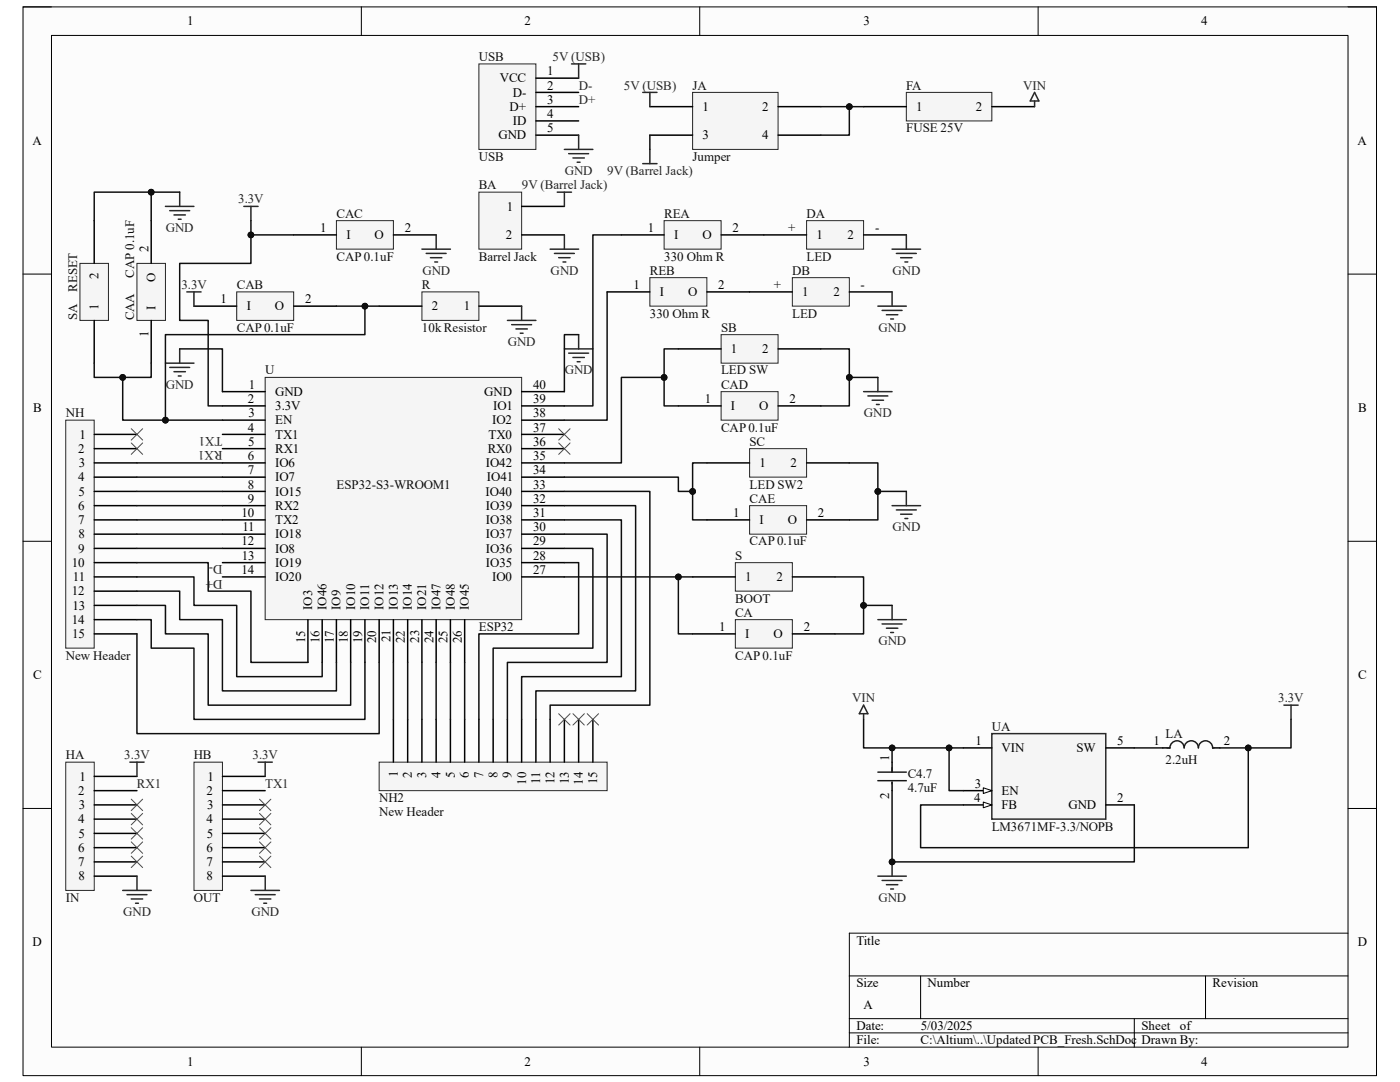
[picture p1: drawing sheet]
<svg xmlns="http://www.w3.org/2000/svg" width="279mm" height="216mm" viewBox="0 0 279 216" stroke-linecap="round" stroke-linejoin="round" font-family="sans-serif">
<path d="M4.6 1.4h270.1v213.2h-270.1z" fill-rule="evenodd" fill="#fcfcfc"/>
<path d="M4.6 1.4h270.1v213.2h-270.1z" fill="none" stroke="#000" stroke-width=".2"/>
<path d="M10.3 7.1h258.7v201.8h-258.7z" fill-rule="evenodd" fill="#fcfcfc"/>
<g fill="none" stroke="#000" stroke-width=".2">
<path d="M4.6 1.4h5.7M10.3 7.1h258.7v201.8h-258.7zM72.1 1.4v5.7M139.6 1.4v5.7M207.2 1.4v5.7M269 1.4h5.7v5.7M4.6 54.7h5.7M269 54.7h5.7M4.6 108h5.7M269 108h5.7M4.6 161.3h5.7M269 161.3h5.7"/>
<path d="M169.5 194.7h99.5M183.7 194.7v8.6M240.6 194.7v8.6M269 186.2h-99.5v22.7M72.1 208.9v5.7M139.6 208.9v5.7M169.5 203.3h99.5M169.5 206.1h99.5M207.2 208.9v5.7M226.4 203.3v5.6M274.7 208.9v5.7"/>
</g>
<path d="M52.9 75.3h51.2v48.3h-51.2z" fill-rule="evenodd" fill="#f5f5f5"/>
<path d="M52.9 75.3h51.2v48.3h-51.2z" fill="none" stroke="#262626" stroke-width=".2"/>
<g fill="none" stroke="#000" stroke-width=".3">
<path d="M44.4 78.1h8.5M104.1 78.1h8.5M44.4 81h8.5M44.4 83.8h8.5M44.4 86.7h8.5M44.4 89.5h8.5M44.4 92.4h8.5M44.4 95.2h8.5M44.4 98.1h8.5M104.1 81h8.5M104.1 83.8h8.5M104.1 86.7h8.5"/>
<path d="M104.1 89.5h8.5M104.1 92.4h8.5M104.1 95.2h8.5M104.1 98.1h8.5M44.4 100.9h8.5M44.4 103.7h8.5M44.4 106.6h8.5M44.4 109.4h8.5M44.4 112.3h8.5M44.4 115.1h8.5M104.1 100.9h8.5M104.1 103.7h8.5"/>
<path d="M104.1 106.6h8.5M104.1 109.4h8.5M104.1 112.3h8.5M104.1 115.1h8.5M61.5 123.6v8.6M64.3 123.6v8.6M67.1 123.6v8.6M70 123.6v8.6M72.8 123.6v8.6M75.7 123.6v8.6M78.5 123.6v8.6M81.4 123.6v8.6"/>
<path d="M84.2 123.6v8.6M87 123.6v8.6M89.9 123.6v8.6M92.7 123.6v8.6"/>
</g>
<path d="M13.1 83.8h5.7v45.5h-5.7z" fill-rule="evenodd" fill="#f5f5f5"/>
<path d="M13.1 83.8h5.7v45.5h-5.7z" fill="none" stroke="#262626" stroke-width=".2"/>
<g fill="none" stroke="#000" stroke-width=".3">
<path d="M18.8 86.7h8.5M18.8 89.5h8.5M18.8 92.4h8.5M18.8 95.2h8.5M18.8 98.1h8.5M18.8 100.9h8.5M18.8 103.7h8.5M18.8 106.6h8.5M18.8 109.4h8.5M18.8 112.3h8.5M18.8 115.1h8.5M18.8 118h8.5"/>
<path d="M18.8 120.8h8.5M18.8 123.6h8.5M18.8 126.5h8.5"/>
</g>
<path d="M75.7 152.1h45.5v5.7h-45.5z" fill-rule="evenodd" fill="#f5f5f5"/>
<path d="M75.7 152.1h45.5v5.7h-45.5z" fill="none" stroke="#262626" stroke-width=".2"/>
<g fill="none" stroke="#000" stroke-width=".3">
<path d="M78.5 143.5v8.6M81.4 143.5v8.6M84.2 143.5v8.6M87 143.5v8.6M89.9 143.5v8.6M92.7 143.5v8.6M95.6 143.5v8.6M98.4 143.5v8.6M101.3 143.5v8.6M104.1 143.5v8.6M106.9 143.5v8.6M109.8 143.5v8.6"/>
<path d="M112.6 143.5v8.6M115.5 143.5v8.6M118.3 143.5v8.6"/>
</g>
<path d="M95.6 12.8h11.3v17h-11.3z" fill-rule="evenodd" fill="#f5f5f5"/>
<path d="M95.6 12.8h11.3v17h-11.3z" fill="none" stroke="#262626" stroke-width=".2"/>
<path d="M106.9 15.6h8.6M106.9 18.4h8.6M106.9 21.3h8.6M106.9 24.1h8.6M106.9 27h8.6" fill="none" stroke="#000" stroke-width=".3"/>
<path d="M132.5 44h11.4v5.7h-11.4z" fill-rule="evenodd" fill="#f5f5f5"/>
<path d="M132.5 44h11.4v5.7h-11.4z" fill="none" stroke="#262626" stroke-width=".2"/>
<path d="M124 46.9h8.5M143.9 46.9h8.5" fill="none" stroke="#000" stroke-width=".3"/>
<path d="M161 44h11.3v5.7h-11.3z" fill-rule="evenodd" fill="#f5f5f5"/>
<path d="M161 44h11.3v5.7h-11.3z" fill="none" stroke="#262626" stroke-width=".2"/>
<path d="M152.4 46.9h8.6M172.3 46.9h8.6" fill="none" stroke="#000" stroke-width=".3"/>
<path d="M129.7 55.4h11.4v5.7h-11.4z" fill-rule="evenodd" fill="#f5f5f5"/>
<path d="M129.7 55.4h11.4v5.7h-11.4z" fill="none" stroke="#262626" stroke-width=".2"/>
<path d="M121.2 58.2h8.5M141.1 58.2h8.5" fill="none" stroke="#000" stroke-width=".3"/>
<path d="M158.1 55.4h11.4v5.7h-11.4z" fill-rule="evenodd" fill="#f5f5f5"/>
<path d="M158.1 55.4h11.4v5.7h-11.4z" fill="none" stroke="#262626" stroke-width=".2"/>
<path d="M149.6 58.2h8.5M169.5 58.3h8.5" fill="none" stroke="#000" stroke-width=".3"/>
<path d="M178 49.7h5.7M178 58.3v2.8M178.9 50.6h4M179.7 51.4h2.3M180.6 52.3h.6M180.9 46.9v2.8M175.2 61.1h5.7M176 61.9h4M176.9 62.8h2.3M177.7 63.6h.6" fill="none" stroke="#262626" stroke-width=".3"/>
<path d="M146.8 112.3h11.3v5.7h-11.3z" fill-rule="evenodd" fill="#f5f5f5"/>
<path d="M146.8 112.3h11.3v5.7h-11.3z" fill="none" stroke="#262626" stroke-width=".2"/>
<path d="M138.2 115.1h8.6M158.1 115.1h8.6" fill="none" stroke="#000" stroke-width=".3"/>
<path d="M146.8 123.6h11.3v5.7h-11.3z" fill-rule="evenodd" fill="#f5f5f5"/>
<path d="M146.8 123.6h11.3v5.7h-11.3z" fill="none" stroke="#262626" stroke-width=".2"/>
<path d="M138.2 126.5h8.6M158.1 126.5h8.6" fill="none" stroke="#000" stroke-width=".3"/>
<path d="M175.2 123.6h5.7M176 124.5h4M176.9 125.3h2.3M177.7 126.2h.6M178 120.8v2.8" fill="none" stroke="#262626" stroke-width=".3"/>
<path d="M16 52.6h5.6v11.3h-5.6z" fill-rule="evenodd" fill="#f5f5f5"/>
<path d="M16 52.6h5.6v11.3h-5.6z" fill="none" stroke="#262626" stroke-width=".2"/>
<path d="M18.8 44v8.6M18.8 63.9v8.6" fill="none" stroke="#000" stroke-width=".3"/>
<path d="M27.3 52.6h5.7v11.3h-5.7z" fill-rule="evenodd" fill="#f5f5f5"/>
<path d="M27.3 52.6h5.7v11.3h-5.7z" fill="none" stroke="#262626" stroke-width=".2"/>
<path d="M30.2 44v8.6M30.2 63.9v8.6" fill="none" stroke="#000" stroke-width=".3"/>
<path d="M35.9 38.3v2.9M33 41.2h5.7M33.9 42h4M34.7 42.9h2.3M35.6 43.7h.5" fill="none" stroke="#262626" stroke-width=".3"/>
<path d="M84.2 58.2h11.4v5.7h-11.4z" fill-rule="evenodd" fill="#f5f5f5"/>
<path d="M84.2 58.2h11.4v5.7h-11.4z" fill="none" stroke="#262626" stroke-width=".2"/>
<path d="M75.7 61.1h8.5M95.6 61.1h8.5" fill="none" stroke="#000" stroke-width=".3"/>
<path d="M47.2 58.2h11.4v5.7h-11.4z" fill-rule="evenodd" fill="#f5f5f5"/>
<path d="M47.2 58.2h11.4v5.7h-11.4z" fill="none" stroke="#262626" stroke-width=".2"/>
<path d="M38.7 61.1h8.5M58.6 61.1h8.5" fill="none" stroke="#000" stroke-width=".3"/>
<g fill="none" stroke="#262626" stroke-width=".3">
<path d="M37.3 58.2h2.8M38.7 58.2v2.9M33 72.5h5.7M33.9 73.3h4M34.7 74.2h2.3M35.6 75h.5M35.9 69.6v2.9M101.3 63.9h5.6M102.1 64.8h4M103 65.6h2.2M103.8 66.5h.6M104.1 61.1v2.8"/>
<path d="M112.6 69.6h5.7M113.5 70.5h4M114.3 71.3h2.3M115.2 72.2h.6M115.5 66.8v2.8"/>
</g>
<path d="M67.1 44h11.4v5.7h-11.4z" fill-rule="evenodd" fill="#f5f5f5"/>
<path d="M67.1 44h11.4v5.7h-11.4z" fill="none" stroke="#262626" stroke-width=".2"/>
<path d="M58.6 46.9h8.5M78.5 46.9h8.5" fill="none" stroke="#000" stroke-width=".3"/>
<path d="M48.7 41.2h2.8M50.1 41.2v2.8M84.2 49.7h5.7M85.1 50.6h3.9M85.9 51.4h2.3M86.8 52.3h.5M87 46.9v2.8" fill="none" stroke="#262626" stroke-width=".3"/>
<path d="M143.9 66.8h11.4v5.7h-11.4z" fill-rule="evenodd" fill="#f5f5f5"/>
<path d="M143.9 66.8h11.4v5.7h-11.4z" fill="none" stroke="#262626" stroke-width=".2"/>
<path d="M135.4 69.6h8.5M155.3 69.6h8.5" fill="none" stroke="#000" stroke-width=".3"/>
<path d="M143.9 78.1h11.4v5.7h-11.4z" fill-rule="evenodd" fill="#f5f5f5"/>
<path d="M143.9 78.1h11.4v5.7h-11.4z" fill="none" stroke="#262626" stroke-width=".2"/>
<path d="M135.4 81h8.5M155.3 81h8.5" fill="none" stroke="#000" stroke-width=".3"/>
<path d="M172.3 78.1h5.7M173.2 79h4M174.1 79.9h2.2M175.2 75.3v2.8M174.9 80.7h.6" fill="none" stroke="#262626" stroke-width=".3"/>
<path d="M149.6 89.5h11.4v5.7h-11.4z" fill-rule="evenodd" fill="#f5f5f5"/>
<path d="M149.6 89.5h11.4v5.7h-11.4z" fill="none" stroke="#262626" stroke-width=".2"/>
<path d="M141.1 92.4h8.5M161 92.4h8.5" fill="none" stroke="#000" stroke-width=".3"/>
<path d="M149.6 100.9h11.4v5.7h-11.4z" fill-rule="evenodd" fill="#f5f5f5"/>
<path d="M149.6 100.9h11.4v5.7h-11.4z" fill="none" stroke="#262626" stroke-width=".2"/>
<path d="M141.1 103.7h8.5M161 103.7h8.5" fill="none" stroke="#000" stroke-width=".3"/>
<path d="M180.9 98.1v2.8M178 100.9h5.7M178.9 101.7h4M179.7 102.6h2.3M180.6 103.5h.6" fill="none" stroke="#262626" stroke-width=".3"/>
<path d="M111.5 85.5l2.3 2.3M111.5 88.4l2.3 2.3M113.8 85.5l-2.3 2.3M113.8 88.4l-2.3 2.3M111.5 142.4l2.3 2.3M113.8 142.4l-2.3 2.3M114.3 142.4l2.3 2.3M116.6 142.4l-2.3 2.3M117.2 142.4l2.3 2.3M119.5 142.4l-2.3 2.3" fill="none" stroke="#4c4c4c" stroke-width=".2"/>
<path d="M197.9 146.4h22.8v17h-22.8z" fill-rule="evenodd" fill="#f5f5f5"/>
<path d="M197.9 146.4h22.8v17h-22.8z" fill="none" stroke="#262626" stroke-width=".3"/>
<path d="M192.3 149.2h5.6M192.3 157.8h5.6" fill="none" stroke="#000" stroke-width=".3"/>
<path d="M196.2 157.2l1.7 .6-1.7 .5z" fill="#fbfbfb"/>
<path d="M196.2 157.2l1.7 .6-1.7 .5z" fill="none" stroke="#000" stroke-width=".2"/>
<path d="M192.3 160.6h5.6" fill="none" stroke="#000" stroke-width=".3"/>
<path d="M196.2 160l1.7 .6-1.7 .6z" fill="#fbfbfb"/>
<path d="M196.2 160l1.7 .6-1.7 .6z" fill="none" stroke="#000" stroke-width=".2"/>
<path d="M220.7 149.2h5.7M232.1 149.2h1.4M242 149.2h1.4M220.7 160.6h5.7" fill="none" stroke="#000" stroke-width=".3"/>
<path d="M232.9 149.2h.6a1.42 1.42 0 0 1 1.4-1.4 1.42 1.42 0 0 1 1.4 1.4 1.42 1.42 0 0 1 1.4-1.4 1.42 1.42 0 0 1 1.5 1.4 1.42 1.42 0 0 1 1.4-1.4 1.42 1.42 0 0 1 1.4 1.4h.3" fill="none" stroke="#1c1c1c" stroke-width=".3"/>
<path d="M175.2 174.8h5.7M176 175.7h4M176.9 176.5h2.3M177.7 177.4h.6M178 172v2.8" fill="none" stroke="#262626" stroke-width=".3"/>
<circle cx="178" cy="172" r=".57" fill="#0e0e0e"/>
<circle cx="178" cy="172" r=".57" fill="none" stroke="#0e0e0e" stroke-width=".2"/>
<path d="M256.2 140.7h2.9M257.7 140.7v2.9" fill="none" stroke="#262626" stroke-width=".3"/>
<path d="M178 152.1v2M178 156.1v1.7" fill="none" stroke="#000" stroke-width=".3"/>
<path d="M175.2 154.1h5.7M175.2 155.8h5.7M178 153.2v.9M178 156.1v.2" fill="none" stroke="#1c1c1c" stroke-width=".3"/>
<path d="M180.9 18.4h17v5.7h-17z" fill-rule="evenodd" fill="#f5f5f5"/>
<path d="M180.9 18.4h17v5.7h-17z" fill="none" stroke="#262626" stroke-width=".2"/>
<path d="M172.3 21.3h8.6M197.9 21.3h8.6" fill="none" stroke="#000" stroke-width=".3"/>
<path d="M138.2 18.4h17.1v11.4h-17.1z" fill-rule="evenodd" fill="#f5f5f5"/>
<path d="M138.2 18.4h17.1v11.4h-17.1z" fill="none" stroke="#262626" stroke-width=".2"/>
<path d="M129.7 21.3h8.5M129.7 27h8.5M155.3 21.3h8.5M155.3 27h8.5" fill="none" stroke="#000" stroke-width=".3"/>
<path d="M128.3 18.4h2.8M129.7 18.4v2.9M206.5 18.4l.8 1.8h-1.7zM128.3 32.7h2.8M129.7 29.8v2.9M206.5 20.2v1.1" fill="none" stroke="#262626" stroke-width=".3"/>
<path d="M95.6 38.3h8.5v11.4h-8.5z" fill-rule="evenodd" fill="#f5f5f5"/>
<path d="M95.6 38.3h8.5v11.4h-8.5z" fill="none" stroke="#262626" stroke-width=".2"/>
<path d="M104.1 41.2h8.5M104.1 46.9h8.5" fill="none" stroke="#000" stroke-width=".3"/>
<g fill="none" stroke="#262626" stroke-width=".3">
<path d="M114.1 12.8h2.8M115.5 12.8v2.8M111.2 38.3h2.9M112.6 38.3v2.9M112.6 29.8h5.7M113.5 30.7h4M114.3 31.5h2.3M115.2 32.4h.6M115.5 27v2.8M109.8 49.7h5.7M110.6 50.6h4M111.5 51.4h2.3"/>
<path d="M112.4 52.3h.5M112.6 46.9v2.8M172.3 140.7l.9 1.7h-1.7zM172.3 142.4v1.1"/>
</g>
<g fill="none" stroke="#0e0e0e" stroke-width=".3">
<path d="M124 46.9h-5.7v34.1h-5.7M27.3 92.4h17.1M27.3 95.2h17.1M27.3 98.1h17.1M27.3 112.3h14.3v5.7h8.5v14.2h11.4M27.3 115.1h11.4v5.7h8.5v14.2h17.1v-2.8M27.3 118h8.6v5.6h8.5v14.3h22.7v-5.7M27.3 100.9h17.1M27.3 103.7h17.1M27.3 106.6h17.1M27.3 109.4h17.1M112.6 115.1h25.6"/>
<path d="M27.3 120.8h5.7v5.7h8.6v14.2h28.4v-8.5M27.3 123.6h2.9v5.7h8.5v14.2h34.1v-11.3M27.3 126.5v19.9h48.4v-14.2M78.5 132.2v11.3M81.4 132.2v11.3M84.2 132.2v11.3M87 132.2v11.3M89.9 132.2v11.3M92.7 132.2v11.3"/>
</g>
<circle cx="135.4" cy="115.1" r=".57" fill="#0e0e0e"/>
<circle cx="135.4" cy="115.1" r=".57" fill="none" stroke="#0e0e0e" stroke-width=".2"/>
<path d="M135.4 115.1v11.4h2.8" fill="none" stroke="#0e0e0e" stroke-width=".3"/>
<circle cx="135.4" cy="115.1" r=".57" fill="#0e0e0e"/>
<circle cx="135.4" cy="115.1" r=".57" fill="none" stroke="#0e0e0e" stroke-width=".2"/>
<path d="M166.7 115.1h5.6v11.4h-5.6" fill="none" stroke="#0e0e0e" stroke-width=".3"/>
<circle cx="172.3" cy="120.8" r=".57" fill="#0e0e0e"/>
<circle cx="172.3" cy="120.8" r=".57" fill="none" stroke="#0e0e0e" stroke-width=".2"/>
<path d="M172.3 120.8h5.7" fill="none" stroke="#0e0e0e" stroke-width=".3"/>
<circle cx="172.3" cy="120.8" r=".57" fill="#0e0e0e"/>
<circle cx="172.3" cy="120.8" r=".57" fill="none" stroke="#0e0e0e" stroke-width=".2"/>
<path d="M18.8 44v-5.7h11.4v5.7" fill="none" stroke="#0e0e0e" stroke-width=".3"/>
<circle cx="30.2" cy="38.3" r=".57" fill="#0e0e0e"/>
<circle cx="30.2" cy="38.3" r=".57" fill="none" stroke="#0e0e0e" stroke-width=".2"/>
<path d="M18.8 72.5v2.8h11.4v-2.8" fill="none" stroke="#0e0e0e" stroke-width=".3"/>
<circle cx="24.5" cy="75.3" r=".57" fill="#0e0e0e"/>
<circle cx="24.5" cy="75.3" r=".57" fill="none" stroke="#0e0e0e" stroke-width=".2"/>
<path d="M24.5 75.3v8.5h19.9" fill="none" stroke="#0e0e0e" stroke-width=".3"/>
<circle cx="33" cy="83.8" r=".57" fill="#0e0e0e"/>
<circle cx="33" cy="83.8" r=".57" fill="none" stroke="#0e0e0e" stroke-width=".2"/>
<circle cx="24.5" cy="75.3" r=".57" fill="#0e0e0e"/>
<circle cx="24.5" cy="75.3" r=".57" fill="none" stroke="#0e0e0e" stroke-width=".2"/>
<path d="M30.2 38.3h5.7" fill="none" stroke="#0e0e0e" stroke-width=".3"/>
<circle cx="30.2" cy="38.3" r=".57" fill="#0e0e0e"/>
<circle cx="30.2" cy="38.3" r=".57" fill="none" stroke="#0e0e0e" stroke-width=".2"/>
<path d="M67.1 61.1h8.6" fill="none" stroke="#0e0e0e" stroke-width=".3"/>
<circle cx="72.8" cy="61.1" r=".57" fill="#0e0e0e"/>
<circle cx="72.8" cy="61.1" r=".57" fill="none" stroke="#0e0e0e" stroke-width=".2"/>
<path d="M72.8 61.1v5.7h-39.8v17" fill="none" stroke="#0e0e0e" stroke-width=".3"/>
<circle cx="33" cy="83.8" r=".57" fill="#0e0e0e"/>
<circle cx="33" cy="83.8" r=".57" fill="none" stroke="#0e0e0e" stroke-width=".2"/>
<circle cx="72.8" cy="61.1" r=".57" fill="#0e0e0e"/>
<circle cx="72.8" cy="61.1" r=".57" fill="none" stroke="#0e0e0e" stroke-width=".2"/>
<path d="M50.1 44v8.6h-14.2v11.3h5.6v17.1h2.9M121.2 58.2v25.6h-8.6M35.9 69.6h8.5v8.5M115.5 66.8h-2.9v11.3" fill="none" stroke="#0e0e0e" stroke-width=".3"/>
<circle cx="50.1" cy="46.9" r=".57" fill="#0e0e0e"/>
<circle cx="50.1" cy="46.9" r=".57" fill="none" stroke="#0e0e0e" stroke-width=".2"/>
<path d="M163.8 69.6h5.7v11.4h-5.7M112.6 112.3h2.9v14.2h-19.9v17" fill="none" stroke="#0e0e0e" stroke-width=".3"/>
<circle cx="169.5" cy="75.3" r=".57" fill="#0e0e0e"/>
<circle cx="169.5" cy="75.3" r=".57" fill="none" stroke="#0e0e0e" stroke-width=".2"/>
<path d="M169.5 75.3h5.7" fill="none" stroke="#0e0e0e" stroke-width=".3"/>
<circle cx="169.5" cy="75.3" r=".57" fill="#0e0e0e"/>
<circle cx="169.5" cy="75.3" r=".57" fill="none" stroke="#0e0e0e" stroke-width=".2"/>
<path d="M169.5 92.4h5.7v11.3h-5.7" fill="none" stroke="#0e0e0e" stroke-width=".3"/>
<circle cx="175.2" cy="98.1" r=".57" fill="#0e0e0e"/>
<circle cx="175.2" cy="98.1" r=".57" fill="none" stroke="#0e0e0e" stroke-width=".2"/>
<path d="M175.2 98.1h5.7" fill="none" stroke="#0e0e0e" stroke-width=".3"/>
<circle cx="175.2" cy="98.1" r=".57" fill="#0e0e0e"/>
<circle cx="175.2" cy="98.1" r=".57" fill="none" stroke="#0e0e0e" stroke-width=".2"/>
<path d="M135.4 69.6h-2.9v11.4h2.9" fill="none" stroke="#0e0e0e" stroke-width=".3"/>
<circle cx="132.5" cy="75.3" r=".57" fill="#0e0e0e"/>
<circle cx="132.5" cy="75.3" r=".57" fill="none" stroke="#0e0e0e" stroke-width=".2"/>
<path d="M141.1 92.4h-2.9v11.3h2.9" fill="none" stroke="#0e0e0e" stroke-width=".3"/>
<circle cx="138.2" cy="98.1" r=".57" fill="#0e0e0e"/>
<circle cx="138.2" cy="98.1" r=".57" fill="none" stroke="#0e0e0e" stroke-width=".2"/>
<path d="M132.5 75.3h-8.5v17.1h-11.4" fill="none" stroke="#0e0e0e" stroke-width=".3"/>
<circle cx="132.5" cy="75.3" r=".57" fill="#0e0e0e"/>
<circle cx="132.5" cy="75.3" r=".57" fill="none" stroke="#0e0e0e" stroke-width=".2"/>
<path d="M112.6 95.2h22.8v2.9h2.8" fill="none" stroke="#0e0e0e" stroke-width=".3"/>
<circle cx="138.2" cy="98.1" r=".57" fill="#0e0e0e"/>
<circle cx="138.2" cy="98.1" r=".57" fill="none" stroke="#0e0e0e" stroke-width=".2"/>
<path d="M112.6 98.1h17.1v42.6h-19.9v2.8M112.6 109.4h5.7v19.9h-19.9v14.2M112.6 106.6h8.6v25.6h-19.9v11.3M112.6 103.7h11.4v31.3h-19.9v8.5M112.6 100.9h14.3v37h-20v5.6M257.7 143.6v5.6h-14.3" fill="none" stroke="#0e0e0e" stroke-width=".3"/>
<circle cx="249.1" cy="149.2" r=".57" fill="#0e0e0e"/>
<circle cx="249.1" cy="149.2" r=".57" fill="none" stroke="#0e0e0e" stroke-width=".2"/>
<path d="M172.3 143.6v5.6h20M226.4 149.2h5.7" fill="none" stroke="#0e0e0e" stroke-width=".3"/>
<circle cx="189.4" cy="149.2" r=".57" fill="#0e0e0e"/>
<circle cx="189.4" cy="149.2" r=".57" fill="none" stroke="#0e0e0e" stroke-width=".2"/>
<circle cx="178" cy="149.2" r=".57" fill="#0e0e0e"/>
<circle cx="178" cy="149.2" r=".57" fill="none" stroke="#0e0e0e" stroke-width=".2"/>
<path d="M249.1 149.2v19.9h-65.4v-8.5h8.6" fill="none" stroke="#0e0e0e" stroke-width=".3"/>
<circle cx="249.1" cy="149.2" r=".57" fill="#0e0e0e"/>
<circle cx="249.1" cy="149.2" r=".57" fill="none" stroke="#0e0e0e" stroke-width=".2"/>
<path d="M189.4 149.2v8.6h2.9" fill="none" stroke="#0e0e0e" stroke-width=".3"/>
<circle cx="189.4" cy="149.2" r=".57" fill="#0e0e0e"/>
<circle cx="189.4" cy="149.2" r=".57" fill="none" stroke="#0e0e0e" stroke-width=".2"/>
<path d="M178 157.8v14.2h48.4v-11.4" fill="none" stroke="#0e0e0e" stroke-width=".3"/>
<circle cx="178" cy="172" r=".57" fill="#0e0e0e"/>
<circle cx="178" cy="172" r=".57" fill="none" stroke="#0e0e0e" stroke-width=".2"/>
<path d="M178 149.2v2.9" fill="none" stroke="#0e0e0e" stroke-width=".3"/>
<circle cx="178" cy="149.2" r=".57" fill="#0e0e0e"/>
<circle cx="178" cy="149.2" r=".57" fill="none" stroke="#0e0e0e" stroke-width=".2"/>
<path d="M163.8 21.3h8.5" fill="none" stroke="#0e0e0e" stroke-width=".3"/>
<circle cx="169.5" cy="21.3" r=".57" fill="#0e0e0e"/>
<circle cx="169.5" cy="21.3" r=".57" fill="none" stroke="#0e0e0e" stroke-width=".2"/>
<path d="M169.5 21.3v5.7h-5.7" fill="none" stroke="#0e0e0e" stroke-width=".3"/>
<circle cx="169.5" cy="21.3" r=".57" fill="#0e0e0e"/>
<circle cx="169.5" cy="21.3" r=".57" fill="none" stroke="#0e0e0e" stroke-width=".2"/>
<path d="M129.7 27v2.8M50.1 46.9h8.5" fill="none" stroke="#0e0e0e" stroke-width=".3"/>
<circle cx="50.1" cy="46.9" r=".57" fill="#0e0e0e"/>
<circle cx="50.1" cy="46.9" r=".57" fill="none" stroke="#0e0e0e" stroke-width=".2"/>
<path d="M13.1 152.1h5.7v25.6h-5.7z" fill-rule="evenodd" fill="#f5f5f5"/>
<path d="M13.1 152.1h5.7v25.6h-5.7z" fill="none" stroke="#262626" stroke-width=".2"/>
<path d="M18.8 154.9h8.5M18.8 157.8h8.5M18.8 160.6h8.5M18.8 163.4h8.5M18.8 166.3h8.5M18.8 169.1h8.5M18.8 172h8.5M18.8 174.8h8.5" fill="none" stroke="#000" stroke-width=".3"/>
<path d="M38.7 152.1h5.7v25.6h-5.7z" fill-rule="evenodd" fill="#f5f5f5"/>
<path d="M38.7 152.1h5.7v25.6h-5.7z" fill="none" stroke="#262626" stroke-width=".2"/>
<path d="M44.4 154.9h8.5M44.4 157.8h8.5M44.4 160.6h8.5M44.4 163.4h8.5M44.4 166.3h8.5M44.4 169.1h8.5M44.4 172h8.5M44.4 174.8h8.5" fill="none" stroke="#000" stroke-width=".3"/>
<g fill="none" stroke="#4c4c4c" stroke-width=".2">
<path d="M26.2 85.5l2.3 2.3M26.2 88.4l2.3 2.3M28.5 85.5l-2.3 2.3M28.5 88.4l-2.3 2.3M26.2 159.5l2.3 2.2M28.5 159.5l-2.3 2.2M51.8 159.5l2.3 2.2M54.1 159.5l-2.3 2.2M26.2 162.3l2.3 2.3M26.2 165.2l2.3 2.2M26.2 168l2.3 2.3M26.2 170.8l2.3 2.3"/>
<path d="M28.5 162.3l-2.3 2.3M28.5 165.2l-2.3 2.2M28.5 168l-2.3 2.3M28.5 170.8l-2.3 2.3M51.8 170.8l2.3 2.3M51.8 168l2.3 2.3M51.8 165.2l2.3 2.2M51.8 162.3l2.3 2.3M54.1 170.8l-2.3 2.3M54.1 168l-2.3 2.3M54.1 165.2l-2.3 2.2M54.1 162.3l-2.3 2.3"/>
</g>
<g fill="none" stroke="#262626" stroke-width=".3">
<path d="M25.9 152.1h2.9M27.3 152.1v2.8M51.5 152.1h2.8M52.9 152.1v2.8M24.5 177.7h5.7M25.3 178.5h4M26.2 179.4h2.3M27.3 174.8v2.9M50.1 177.7h5.7M50.9 178.5h4M51.8 179.4h2.3M52.9 174.8v2.9"/>
<path d="M27.1 180.2h.5M52.6 180.2h.6"/>
</g>
<g font-size="2.6">
<text x="37.4" y="5.1">1</text>
<text x="104.7" y="5.1">2</text>
<text x="172.3" y="5.1">3</text>
<text x="239.7" y="5.1">4</text>
<text x="99.7" y="16.4">VCC</text>
<text x="109.2" y="15">1</text>
<text x="109.2" y="17.9">2</text>
<text x="101.7" y="22.1">D+</text>
<text x="102.3" y="19.3">D-</text>
<text x="109.2" y="20.7">3</text>
<text x="109.2" y="23.5">4</text>
<text x="140.2" y="22.1">1</text>
<text x="152.1" y="22.1">2</text>
<text x="182.8" y="22.1">1</text>
<text x="194.8" y="22.1">2</text>
<text x="6.5" y="28.9">A</text>
<text x="99.5" y="27.8">GND</text>
<text x="102.3" y="25">ID</text>
<text x="109.2" y="26.4">5</text>
<text x="140.2" y="27.8">3</text>
<text x="152.1" y="27.8">4</text>
<text x="270.9" y="28.9">A</text>
<text x="63.9" y="46.3">1</text>
<text x="69.1" y="47.7">I</text>
<text x="74.8" y="47.7">O</text>
<text x="80.8" y="46.3">2</text>
<text x="100.9" y="47.7">2</text>
<text x="101.1" y="42">1</text>
<text x="129.3" y="46.3">1</text>
<text x="134.5" y="47.7">I</text>
<text x="140.2" y="47.7">O</text>
<text x="146.2" y="46.3">2</text>
<text x="157.3" y="46.3">+</text>
<text x="162.9" y="47.7">1</text>
<text x="169.2" y="47.7">2</text>
<text x="174.6" y="46.3">-</text>
<text x="29.6" y="50.3" transform="rotate(-90 29.6 50.3)">2</text>
<text x="19.7" y="55.7" transform="rotate(-90 19.7 55.7)">2</text>
<text x="31" y="56.3" transform="rotate(-90 31 56.3)">O</text>
<text x="126.4" y="57.7">1</text>
<text x="131.7" y="59.1">I</text>
<text x="137.3" y="59.1">O</text>
<text x="143.3" y="57.7">2</text>
<text x="154.4" y="57.7">+</text>
<text x="160.1" y="59.1">1</text>
<text x="166.3" y="59.1">2</text>
<text x="171.7" y="57.7">-</text>
<text x="19.7" y="61.9" transform="rotate(-90 19.7 61.9)">1</text>
<text x="31" y="61.9" transform="rotate(-90 31 61.9)">I</text>
<text x="44" y="60.5">1</text>
<text x="49.2" y="61.9">I</text>
<text x="54.9" y="61.9">O</text>
<text x="60.9" y="60.5">2</text>
<text x="86.2" y="61.9">2</text>
<text x="92.6" y="61.9">1</text>
<text x="29.6" y="67.2" transform="rotate(-90 29.6 67.2)">1</text>
<text x="145.9" y="70.5">1</text>
<text x="152.1" y="70.5">2</text>
<text x="49.7" y="77.6">1</text>
<text x="106.4" y="77.6">40</text>
<text x="6.6" y="82.2">B</text>
<text x="49.4" y="80.4">2</text>
<text x="49.6" y="83.3">3</text>
<text x="54.9" y="79">GND</text>
<text x="54.9" y="81.8">3.3V</text>
<text x="96.6" y="79">GND</text>
<text x="98.4" y="81.8">IO1</text>
<text x="106.4" y="83.3">38</text>
<text x="106.4" y="80.4">39</text>
<text x="140.7" y="80.4">1</text>
<text x="145.9" y="81.8">I</text>
<text x="151.5" y="81.8">O</text>
<text x="157.6" y="80.4">2</text>
<text x="271.1" y="82.2">B</text>
<text x="15.8" y="87.5">1</text>
<text x="49.4" y="86.1">4</text>
<text x="49.5" y="88.9">5</text>
<text x="54.9" y="84.7">EN</text>
<text x="54.9" y="87.5">TX1</text>
<text x="97.5" y="87.5">TX0</text>
<text x="98.2" y="84.7">IO2</text>
<text x="106.4" y="88.9">36</text>
<text x="106.4" y="86.1">37</text>
<text x="15.6" y="90.4">2</text>
<text x="15.7" y="93.2">3</text>
<text x="49.4" y="91.8">6</text>
<text x="49.4" y="94.7">7</text>
<text x="54.9" y="90.4">RX1</text>
<text x="54.9" y="93.2">IO6</text>
<text x="96.9" y="93.2">IO42</text>
<text x="97.3" y="90.4">RX0</text>
<text x="106.4" y="94.7">34</text>
<text x="106.4" y="91.8">35</text>
<text x="151.6" y="93.2">1</text>
<text x="157.8" y="93.2">2</text>
<text x="15.6" y="96.1">4</text>
<text x="15.6" y="101.7">6</text>
<text x="15.7" y="98.9">5</text>
<text x="49.4" y="100.3">9</text>
<text x="49.5" y="97.5">8</text>
<text x="54.9" y="96.1">IO7</text>
<text x="54.9" y="98.9">IO15</text>
<text x="54.9" y="101.7">RX2</text>
<text x="96.9" y="98.9">IO40</text>
<text x="96.9" y="101.7">IO39</text>
<text x="97.2" y="96.1">IO41</text>
<text x="106.4" y="100.3">32</text>
<text x="106.4" y="97.5">33</text>
<text x="15.6" y="104.6">7</text>
<text x="15.7" y="107.4">8</text>
<text x="48.2" y="103.2">10</text>
<text x="48.4" y="106">11</text>
<text x="54.9" y="104.6">TX2</text>
<text x="54.9" y="107.4">IO18</text>
<text x="96.9" y="107.4">IO37</text>
<text x="97" y="104.6">IO38</text>
<text x="106.4" y="106">30</text>
<text x="106.4" y="103.2">31</text>
<text x="146.3" y="103.2">1</text>
<text x="151.6" y="104.6">I</text>
<text x="157.2" y="104.6">O</text>
<text x="163.2" y="103.2">2</text>
<text x="14.3" y="113.1">10</text>
<text x="15.6" y="110.3">9</text>
<text x="48.2" y="108.8">12</text>
<text x="48.3" y="111.7">13</text>
<text x="54.9" y="110.3">IO8</text>
<text x="54.9" y="113.1">IO19</text>
<text x="96.9" y="110.3">IO36</text>
<text x="97" y="113.1">IO35</text>
<text x="106.4" y="111.7">28</text>
<text x="106.4" y="108.8">29</text>
<text x="14.4" y="118.8">12</text>
<text x="14.6" y="116">11</text>
<text x="48.2" y="114.6">14</text>
<text x="54.9" y="116">IO20</text>
<text x="98.2" y="116">IO0</text>
<text x="106.4" y="114.6">27</text>
<text x="148.7" y="116">1</text>
<text x="154.9" y="116">2</text>
<text x="14.3" y="124.5">14</text>
<text x="14.4" y="121.7">13</text>
<text x="62.3" y="121.7" transform="rotate(-90 62.3 121.7)">IO3</text>
<text x="65.2" y="121.7" transform="rotate(-90 65.2 121.7)">IO46</text>
<text x="68" y="121.7" transform="rotate(-90 68 121.7)">IO9</text>
<text x="70.9" y="121.7" transform="rotate(-90 70.9 121.7)">IO10</text>
<text x="73.7" y="121.7" transform="rotate(-90 73.7 121.7)">IO11</text>
<text x="76.5" y="121.7" transform="rotate(-90 76.5 121.7)">IO12</text>
<text x="79.4" y="121.7" transform="rotate(-90 79.4 121.7)">IO13</text>
<text x="82.2" y="121.7" transform="rotate(-90 82.2 121.7)">IO14</text>
<text x="85" y="121.7" transform="rotate(-90 85 121.7)">IO21</text>
<text x="87.9" y="121.7" transform="rotate(-90 87.9 121.7)">IO47</text>
<text x="90.8" y="121.7" transform="rotate(-90 90.8 121.7)">IO48</text>
<text x="93.6" y="121.7" transform="rotate(-90 93.6 121.7)">IO45</text>
<text x="143.5" y="125.9">1</text>
<text x="160.4" y="125.9">2</text>
<text x="14.4" y="127.3">15</text>
<text x="60.9" y="128.3" transform="rotate(-90 60.9 128.3)">15</text>
<text x="63.8" y="128.4" transform="rotate(-90 63.8 128.4)">16</text>
<text x="66.6" y="128.4" transform="rotate(-90 66.6 128.4)">17</text>
<text x="69.4" y="128.4" transform="rotate(-90 69.4 128.4)">18</text>
<text x="72.3" y="128.4" transform="rotate(-90 72.3 128.4)">19</text>
<text x="75.1" y="128.4" transform="rotate(-90 75.1 128.4)">20</text>
<text x="77.9" y="128.2" transform="rotate(-90 77.9 128.2)">21</text>
<text x="80.8" y="128.4" transform="rotate(-90 80.8 128.4)">22</text>
<text x="83.7" y="128.3" transform="rotate(-90 83.7 128.3)">23</text>
<text x="86.5" y="128.4" transform="rotate(-90 86.5 128.4)">24</text>
<text x="89.3" y="128.3" transform="rotate(-90 89.3 128.3)">25</text>
<text x="92.2" y="128.4" transform="rotate(-90 92.2 128.4)">26</text>
<text x="148.7" y="127.3">I</text>
<text x="154.4" y="127.3">O</text>
<text x="6.6" y="135.5">C</text>
<text x="271.1" y="135.5">C</text>
<text x="194.7" y="148.7">1</text>
<text x="222.9" y="148.7">5</text>
<text x="230.2" y="148.7">1</text>
<text x="244.3" y="148.7">2</text>
<text x="15.8" y="155.8">1</text>
<text x="41.4" y="155.8">1</text>
<text x="79.4" y="155" transform="rotate(-90 79.4 155)">1</text>
<text x="82.2" y="155.2" transform="rotate(-90 82.2 155.2)">2</text>
<text x="85" y="155.2" transform="rotate(-90 85 155.2)">3</text>
<text x="87.9" y="155.3" transform="rotate(-90 87.9 155.3)">4</text>
<text x="90.8" y="155.2" transform="rotate(-90 90.8 155.2)">5</text>
<text x="93.6" y="155.2" transform="rotate(-90 93.6 155.2)">6</text>
<text x="96.4" y="155.2" transform="rotate(-90 96.4 155.2)">7</text>
<text x="99.3" y="155.2" transform="rotate(-90 99.3 155.2)">8</text>
<text x="102.1" y="155.2" transform="rotate(-90 102.1 155.2)">9</text>
<text x="177.5" y="151.8" transform="rotate(-90 177.5 151.8)">1</text>
<text x="199.9" y="150.1">VIN</text>
<text x="214.8" y="150.1">SW</text>
<text x="15.6" y="158.6">2</text>
<text x="15.7" y="161.5">3</text>
<text x="41.2" y="158.6">2</text>
<text x="41.3" y="161.5">3</text>
<text x="105" y="156.6" transform="rotate(-90 105 156.6)">10</text>
<text x="107.8" y="156.3" transform="rotate(-90 107.8 156.3)">11</text>
<text x="110.7" y="156.5" transform="rotate(-90 110.7 156.5)">12</text>
<text x="113.5" y="156.4" transform="rotate(-90 113.5 156.4)">13</text>
<text x="116.3" y="156.6" transform="rotate(-90 116.3 156.6)">14</text>
<text x="119.2" y="156.5" transform="rotate(-90 119.2 156.5)">15</text>
<text x="177.5" y="159.5" transform="rotate(-90 177.5 159.5)">2</text>
<text x="194.4" y="160">4</text>
<text x="194.6" y="157.2">3</text>
<text x="199.9" y="158.6">EN</text>
<text x="199.9" y="161.5">FB</text>
<text x="213.2" y="161.5">GND</text>
<text x="222.9" y="160">2</text>
<text x="15.6" y="164.3">4</text>
<text x="15.7" y="167.1">5</text>
<text x="41.2" y="164.3">4</text>
<text x="41.3" y="167.1">5</text>
<text x="15.6" y="170">6</text>
<text x="15.6" y="172.8">7</text>
<text x="41.2" y="170">6</text>
<text x="41.2" y="172.8">7</text>
<text x="15.7" y="175.7">8</text>
<text x="41.2" y="175.7">8</text>
<text x="6.5" y="188.8">D</text>
<text x="170.9" y="188.5">Title</text>
<text x="271" y="188.8">D</text>
<text x="170.9" y="197">Size</text>
<text x="185.1" y="197">Number</text>
<text x="242" y="197">Revision</text>
<text x="172.3" y="201.3">A</text>
<text x="170.9" y="205.5">Date:</text>
<text x="170.9" y="208.4">File:</text>
<text x="183.7" y="208.4">C:\Altium\..\Updated PCB_Fresh.SchDoc Drawn By:</text>
<text x="183.7" y="205.5">5/03/2025</text>
<text x="227.8" y="205.5">Sheet</text>
<text x="235.5" y="205.5">of</text>
<text x="37.4" y="212.6">1</text>
<text x="104.7" y="212.6">2</text>
<text x="172.3" y="212.6">3</text>
<text x="239.7" y="212.6">4</text>
</g>
<g font-size="2.6" fill="#0e0e0e">
<text x="95.5" y="12.2">USB</text>
<text x="138.2" y="17.9">JA</text>
<text x="180.8" y="17.9">FA</text>
<text x="180.8" y="26.4">FUSE 25V</text>
<text x="95.5" y="32.1">USB</text>
<text x="138.2" y="32.1">Jumper</text>
<text x="95.5" y="37.8">BA</text>
<text x="67.1" y="43.5">CAC</text>
<text x="132.5" y="43.5">REA</text>
<text x="161" y="43.5">DA</text>
<text x="67.1" y="52">CAP 0.1uF</text>
<text x="95.5" y="52">Barrel Jack</text>
<text x="132.5" y="52">330 Ohm R</text>
<text x="161" y="52">LED</text>
<text x="15.4" y="58.3" transform="rotate(-90 15.4 58.3)">RESET</text>
<text x="26.8" y="55.4" transform="rotate(-90 26.8 55.4)">CAP 0.1uF</text>
<text x="47.2" y="57.7">CAB</text>
<text x="84.2" y="57.7">R</text>
<text x="129.7" y="54.8">REB</text>
<text x="158.1" y="54.8">DB</text>
<text x="15.4" y="63.9" transform="rotate(-90 15.4 63.9)">SA</text>
<text x="26.8" y="63.9" transform="rotate(-90 26.8 63.9)">CAA</text>
<text x="129.7" y="63.4">330 Ohm R</text>
<text x="158.1" y="63.4">LED</text>
<text x="47.2" y="66.2">CAP 0.1uF</text>
<text x="84.2" y="66.2">10k Resistor</text>
<text x="143.9" y="66.2">SB</text>
<text x="52.9" y="74.7">U</text>
<text x="143.9" y="74.7">LED SW</text>
<text x="143.9" y="77.6">CAD</text>
<text x="13.1" y="83.3">NH</text>
<text x="143.9" y="86.1">CAP 0.1uF</text>
<text x="149.6" y="88.9">SC</text>
<text x="67.1" y="97.5">ESP32-S3-WROOM1</text>
<text x="149.6" y="97.5">LED SW2</text>
<text x="149.6" y="100.3">CAE</text>
<text x="146.7" y="111.7">S</text>
<text x="149.6" y="108.8">CAP 0.1uF</text>
<text x="95.5" y="125.9">ESP32</text>
<text x="146.7" y="120.2">BOOT</text>
<text x="146.7" y="123.1">CA</text>
<text x="13.1" y="131.6">New Header</text>
<text x="146.7" y="131.6">CAP 0.1uF</text>
<text x="197.9" y="145.8">UA</text>
<text x="232.6" y="147.2">LA</text>
<text x="13.1" y="151.5">HA</text>
<text x="38.7" y="151.5">HB</text>
<text x="181.1" y="155.2">C4.7</text>
<text x="232.6" y="152.4">2.2uH</text>
<text x="75.6" y="160">NH2</text>
<text x="181.1" y="158">4.7uF</text>
<text x="75.6" y="162.9">New Header</text>
<text x="197.9" y="165.7">LM3671MF-3.3/NOPB</text>
<text x="13.1" y="180">IN</text>
<text x="38.7" y="180">OUT</text>
</g>
<g font-size="2.6" fill="#262626">
<text x="110.3" y="12.2">5V (USB)</text>
<text x="115.5" y="17.9">D-</text>
<text x="124.5" y="17.9">5V (USB)</text>
<text x="204.2" y="17.9">VIN</text>
<text x="115.5" y="20.7">D+</text>
<text x="112.7" y="34.9">GND</text>
<text x="121.2" y="34.9">9V (Barrel Jack)</text>
<text x="47.5" y="40.6">3.3V</text>
<text x="104.1" y="37.8">9V (Barrel Jack)</text>
<text x="33.1" y="46.3">GND</text>
<text x="36.2" y="57.7">3.3V</text>
<text x="84.3" y="54.8">GND</text>
<text x="109.9" y="54.8">GND</text>
<text x="178.1" y="54.8">GND</text>
<text x="101.3" y="69">GND</text>
<text x="175.3" y="66.2">GND</text>
<text x="33.1" y="77.6">GND</text>
<text x="112.7" y="74.7">GND</text>
<text x="172.4" y="83.3">GND</text>
<text x="44.4" y="87.2" transform="rotate(-180 44.4 87.2)">TX1</text>
<text x="44.4" y="90" transform="rotate(-180 44.4 90)">RX1</text>
<text x="178.1" y="106">GND</text>
<text x="44.4" y="112.8" transform="rotate(-180 44.4 112.8)">D-</text>
<text x="44.4" y="115.7" transform="rotate(-180 44.4 115.7)">D+</text>
<text x="175.3" y="128.8">GND</text>
<text x="170.1" y="140.1">VIN</text>
<text x="255.1" y="140.1">3.3V</text>
<text x="24.8" y="151.5">3.3V</text>
<text x="50.4" y="151.5">3.3V</text>
<text x="27.3" y="157.2">RX1</text>
<text x="52.9" y="157.2">TX1</text>
<text x="175.3" y="180">GND</text>
<text x="24.6" y="182.8">GND</text>
<text x="50.2" y="182.8">GND</text>
</g>
</svg>
